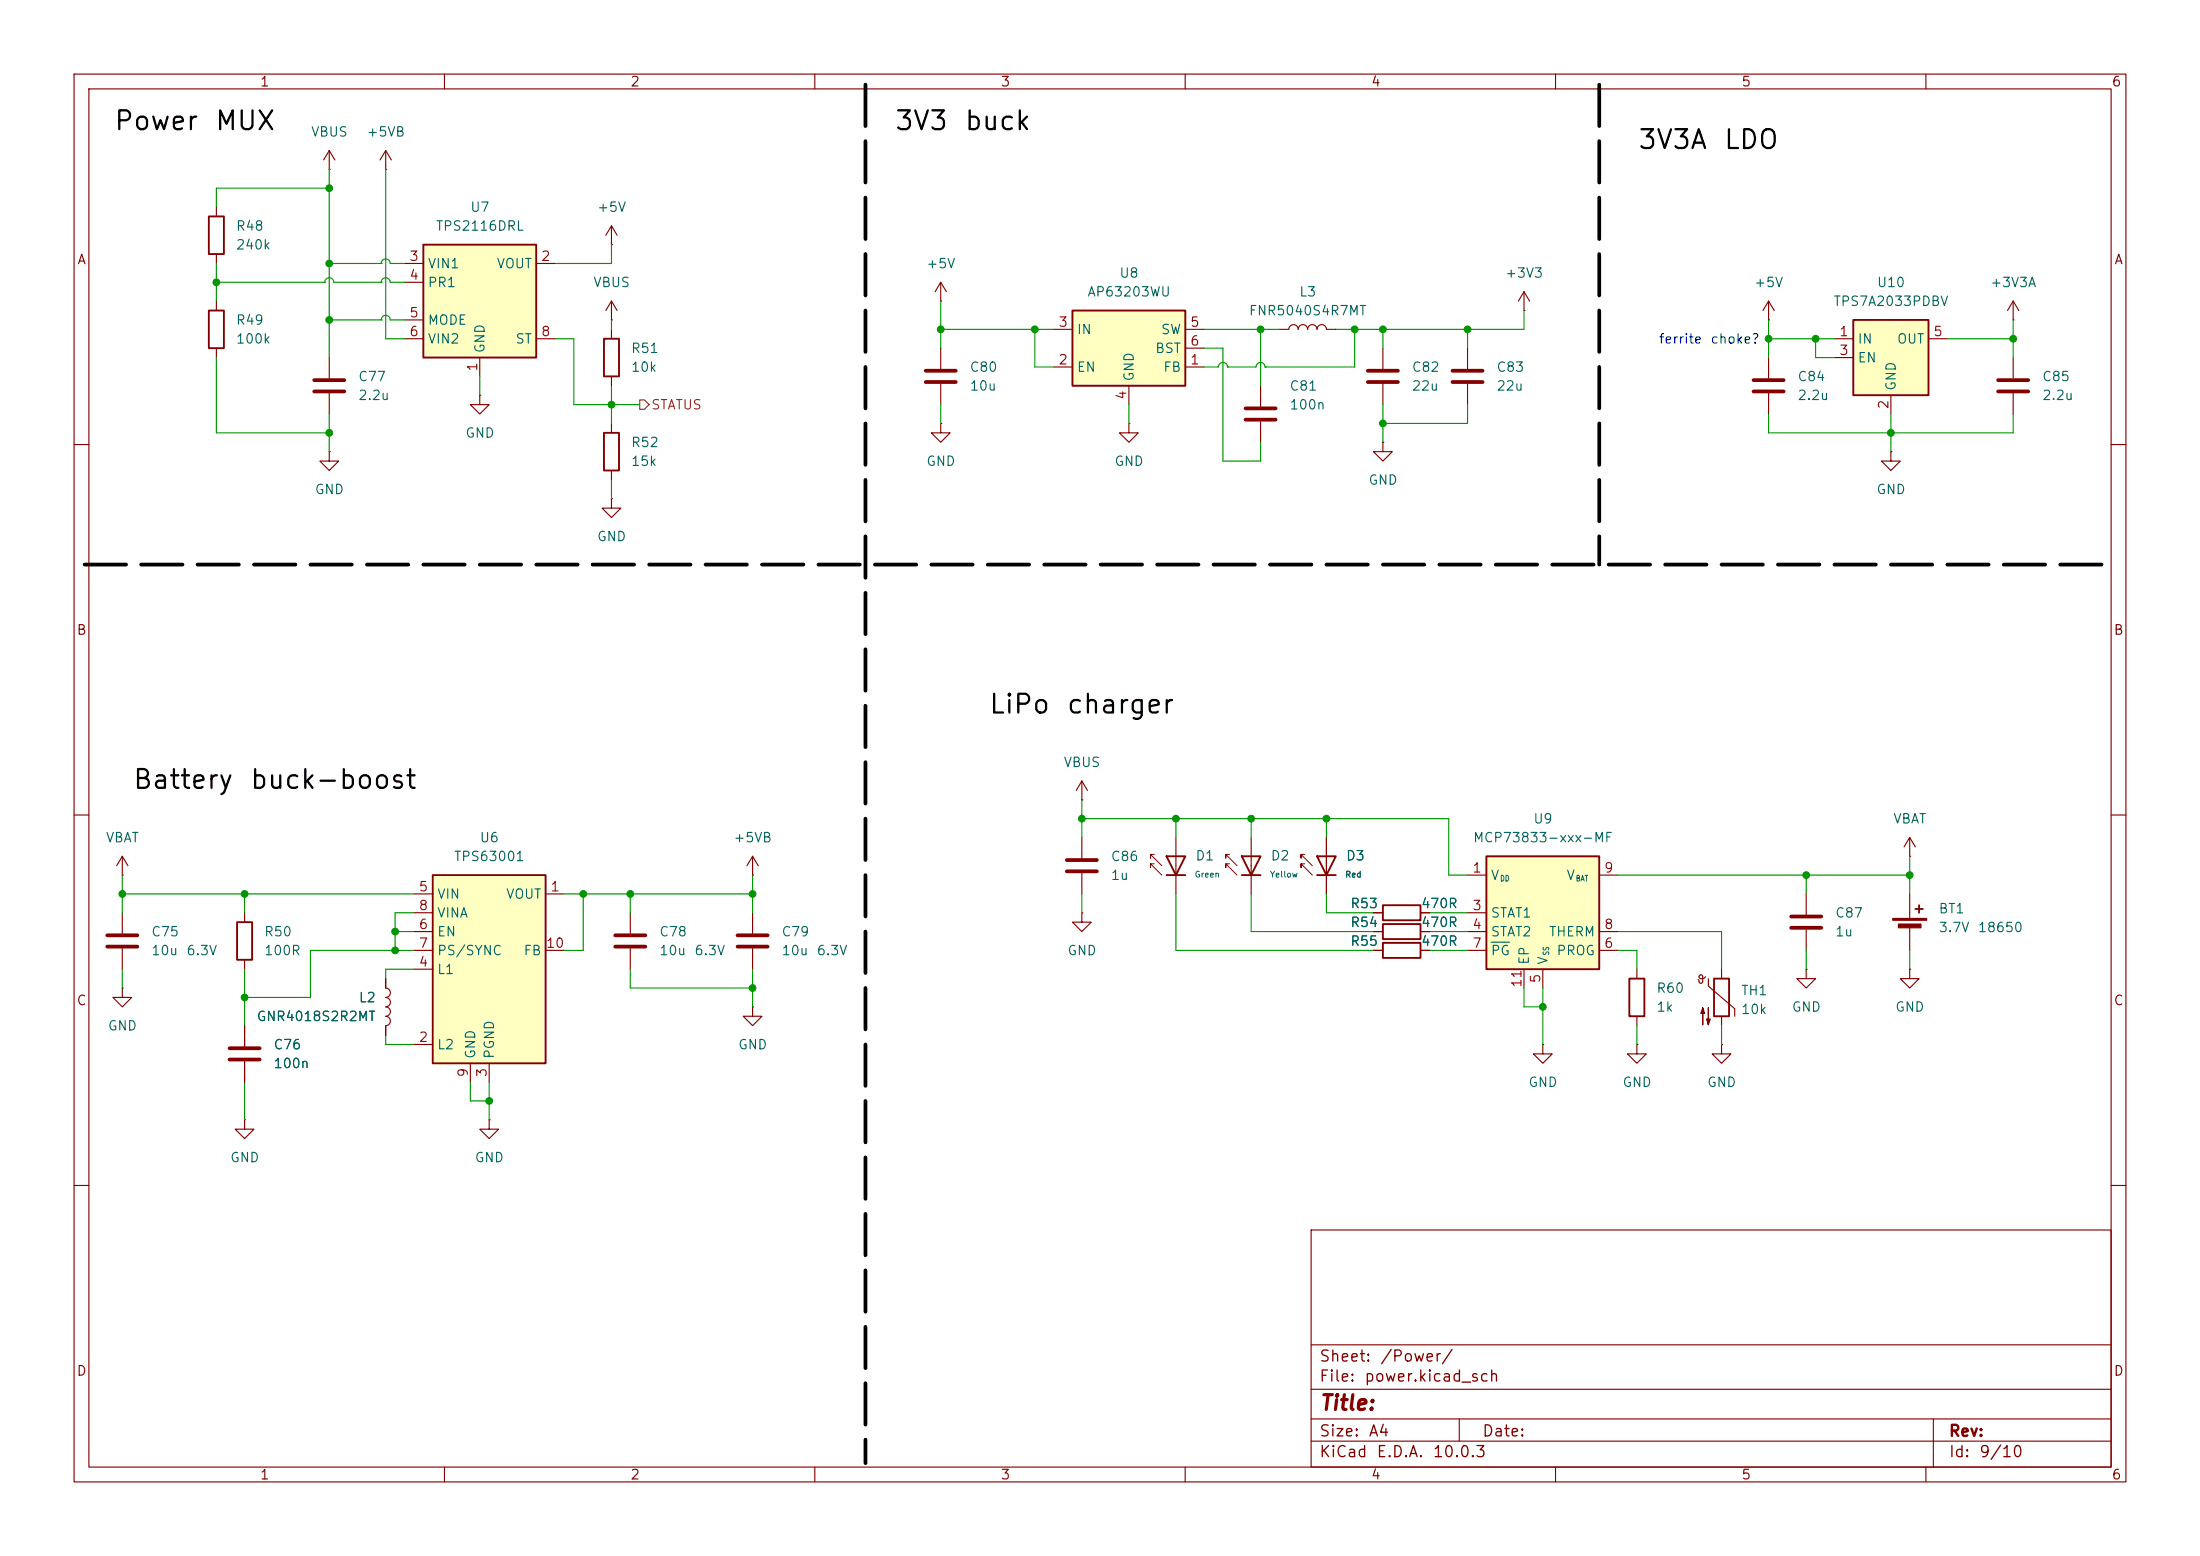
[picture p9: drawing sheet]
<svg xmlns="http://www.w3.org/2000/svg" width="297mm" height="210mm" viewBox="0 0 297 210" stroke-linecap="round" stroke-linejoin="round" font-family="sans-serif">
<g fill="none" stroke="#840000" stroke-width=".15">
<path d="M10 10h277v190h-277zM12 12h273v186h-273zM60 10v2M110 10v2M160 10v2M210 10v2M260 10v2M127 38.1v2.5M127 38.1l-.8 1.3M127 38.1l.8 1.3M205.7 39.4l-.7 1.2M205.7 39.4l.8 1.2"/>
<path d="M205.7 39.4v2.5M82.5 44.5v1.2M82.5 50.8v1.3M127 40.6h.1M127 47v2.8M127 51.8v2.8M205.7 41.9h.1M271.8 48.3v2.8M271.8 53.1v2.8M10 60h2M255.3 61v1.2h1.2l-1.2 1.3-1.3-1.3h1.3M255.3 61h.1"/>
<path d="M285 60h2M10 110h2M158.7 113v7.7M285 110h2M10 160h2M177 166h108v32h-108zM285 160h2M60 198v2M110 198v2M160 198v2M177 194.5h108M177 191.5h108"/>
<path d="M177 187.5h108M177 181.5h108M197 191.5v3M210 198v2M260 198v2M261 191.5v6.5"/>
</g>
<path d="M81.5 45.7h2.1v5.1h-2.1zM157.5 115.6h2.5l-1.3 2.5zM157.5 118.1h2.5" fill="none" stroke="#840000" stroke-width=".25"/>
<path d="M125 50h4M125 51.6h4M269.7 51.3h4.1M269.7 52.8h4.1" fill="none" stroke="#840000" stroke-width=".51"/>
<path d="M155.8 115.3h-.5v.5v-.5l1.5 1.5M155.8 116.6h-.5v.5v-.5l1.5 1.5" fill="none" stroke="#840000" stroke-width=".14"/>
<path d="M57.1 33h15.3v15.3h-15.3z" fill="#ffffc2"/>
<path d="M57.1 33h15.3v15.3h-15.3z" fill="none" stroke="#840000" stroke-width=".25"/>
<g fill="none" stroke="#840000" stroke-width=".15">
<path d="M54.6 35.6h2.5M54.6 38.1h2.5M72.4 35.6h2.5M54.6 43.2h2.5M54.6 45.7h2.5M64.8 53.3v1.3h1.2l-1.2 1.3-1.3-1.3h1.3M64.8 53.3h.1M64.8 48.3v2.5M72.4 45.7h2.5M238.8 43.2h.1M238.8 40.6l-.8 1.3M238.8 40.6l.7 1.3"/>
<path d="M238.8 40.6v2.6M16.5 123.2v2.8M16.5 128v2.8"/>
</g>
<path d="M14.5 126.2h4M14.5 127.8h4" fill="none" stroke="#840000" stroke-width=".51"/>
<path d="M58.4 118.1h15.3v25.4h-15.3z" fill="#ffffc2"/>
<path d="M58.4 118.1h15.3v25.4h-15.3z" fill="none" stroke="#840000" stroke-width=".25"/>
<path d="M55.9 120.7h2.5M55.9 130.8h2.5M55.9 125.7h2.5M55.9 128.3h2.5M55.9 123.2h2.5M73.7 120.7h2.5M73.7 128.3h2.5M55.9 141h2.5M63.5 143.5v2.6M66 143.5v2.6" fill="none" stroke="#840000" stroke-width=".15"/>
<path d="M250.2 43.2h10.1v10.1h-10.1z" fill="#ffffc2"/>
<path d="M28.2 29.2h2v5.1h-2zM28.2 41.9h2v5.1h-2zM81.5 58.4h2.1v5.1h-2.1zM250.2 43.2h10.1v10.1h-10.1zM167.6 115.6h2.6l-1.3 2.5zM167.6 118.1h2.6M177.8 115.6h2.5l-1.2 2.5zM177.8 118.1h2.5" fill="none" stroke="#840000" stroke-width=".25"/>
<g fill="none" stroke="#840000" stroke-width=".15">
<path d="M29.2 27.9v1.3M29.2 34.3v1.3M44.4 22.9h.1M44.4 20.3l-.7 1.3M44.4 20.3l.8 1.3M44.4 20.3v2.6M52.1 22.9h.1M52.1 20.3l-.8 1.3M52.1 20.3l.7 1.3M52.1 20.3v2.6M82.5 33h.1M82.5 30.5v2.5"/>
<path d="M82.5 30.5l-.7 1.3M82.5 30.5l.8 1.3M29.2 40.6v1.3M29.2 47v1.3M82.5 43.2h.1M82.5 40.6v2.6M82.5 57.2v1.2M82.5 40.6l-.7 1.3M82.5 40.6l.8 1.3M127 57.2v1.2h1.3l-1.3 1.3-1.3-1.3h1.3M127 57.2h.1M238.8 48.3v2.8"/>
<path d="M238.8 53.1v2.8M247.6 45.7h2.6M247.6 48.3h2.6M255.3 53.3v2.6M260.3 45.7h2.6M271.8 43.2h.1M271.8 40.6l-.8 1.3M271.8 40.6l.7 1.3M271.8 40.6v2.6M44.4 61v1.2h1.3l-1.3 1.3-1.2-1.3h1.2M44.4 61h.1M82.5 67.3v1.3h1.3l-1.3 1.3-1.2-1.3h1.2"/>
<path d="M82.5 67.3h.1M82.5 63.5v1.3M101.6 118.1h.1M101.6 115.6l-.8 1.2M101.6 115.6l.8 1.2M101.6 115.6v2.5M146 113v2.8M146 117.9v2.8M168.9 113v7.7M179.1 113v7.7M16.5 133.4v1.2h1.3l-1.3 1.3-1.3-1.3h1.3M16.5 133.4h.1"/>
<path d="M33 138.4v2.8M101.6 135.9v1.3h1.3l-1.3 1.2-1.3-1.2h1.3M101.6 135.9h.1M101.6 123.2v2.8M101.6 128v2.8M146 123.2v1.3h1.3l-1.3 1.2-1.2-1.2h1.2M146 123.2h.1M257.8 130.8v1.3h1.3l-1.3 1.3-1.3-1.3h1.3M257.8 130.8h.1M33 143.3v2.8"/>
</g>
<path d="M236.7 51.3h4.1M236.7 52.8h4.1M144 116.1h4.1M144 117.6h4.1M99.6 126.2h4M99.6 127.8h4M31 141.5h4.1M31 143h4.1" fill="none" stroke="#840000" stroke-width=".51"/>
<path d="M166 115.3h-.5v.5v-.5l1.5 1.5M166 116.6h-.5v.5v-.5l1.5 1.5M176.1 115.3h-.5v.5v-.5l1.6 1.5M176.1 116.6h-.5v.5v-.5l1.6 1.5" fill="none" stroke="#840000" stroke-width=".14"/>
<path d="M144.8 41.9h15.2v10.2h-15.2z" fill="#ffffc2"/>
<path d="M144.8 41.9h15.2v10.2h-15.2zM186.7 124.7h5.1v2h-5.1zM186.7 122.2h5.1v2h-5.1zM186.7 127.3h5.1v2h-5.1zM220 132.1h2v5.1h-2zM231.4 132.1h2v5.1h-2z" fill="none" stroke="#840000" stroke-width=".25"/>
<g fill="none" stroke="#840000" stroke-width=".15">
<path d="M44.4 48.3v2.8M44.4 53.1v2.8M142.2 49.5h2.6M142.2 44.5h2.6M152.4 57.2v1.2h1.3l-1.3 1.3-1.3-1.3h1.3M152.4 57.2h.1M152.4 52.1v2.5M160 49.5h2.6M160 44.5h2.6M160 47h2.6M170.2 52.1v2.8M170.2 56.9v2.8"/>
<path d="M172.7 44.5h1.3a.64 .64 0 0 1 .6-.7 .64 .64 0 0 1 .7 .7 .64 .64 0 0 1 .6-.7 .64 .64 0 0 1 .6 .7 .64 .64 0 0 1 .7-.7 .64 .64 0 0 1 .6 .7 .64 .64 0 0 1 .6-.7 .64 .64 0 0 1 .7 .7h1.2M186.7 59.7v1.3h1.3l-1.3 1.2-1.3-1.2h1.3M186.7 59.7h.1M186.7 47v2.8M186.7 51.8v2.8M198.1 47v2.8M198.1 51.8v2.8M16.5 118.1h.1M16.5 115.6l-.8 1.2M16.5 115.6l.8 1.2M16.5 115.6v2.5M146 108h.1"/>
<path d="M146 105.4l-.7 1.3M146 105.4l.8 1.3M146 105.4v2.6M257.8 115.6h.1M257.8 113l-.8 1.3M257.8 113l.8 1.3M257.8 113v2.6M185.4 125.7h1.3M185.4 123.2h1.3M185.4 128.3h1.3M191.8 125.7h1.2M191.8 123.2h1.2"/>
<path d="M191.8 128.3h1.2M221 130.8v1.3M221 137.2v1.2M229.6 132.1l-.2-.1v-.2v-.1l.2-.1h.2l.1 .2v.7l-.2 .2-.3-.1v-.3l-.2-.1M230.3 131.8l-.3 .3h-.4M230.6 132.1v1l3.6 3v1.1M232.4 130.8v1.3M232.4 137.2v1.2M33 151.1v1.3h1.3l-1.3 1.3-1.3-1.3h1.3M33 151.1h.1M208.3 141v1.2h1.2l-1.2 1.3-1.3-1.3h1.3M208.3 141h.1"/>
<path d="M221 141v1.2h1.2l-1.2 1.3-1.3-1.3h1.3M221 141h.1M232.4 141v1.2h1.3l-1.3 1.3-1.3-1.3h1.3M232.4 141h.1"/>
</g>
<path d="M42.4 51.3h4.1M42.4 52.8h4.1M168.1 55.1h4.1M168.1 56.6h4.1M184.7 50h4M184.7 51.6h4M196.1 50h4.1M196.1 51.6h4.1" fill="none" stroke="#840000" stroke-width=".51"/>
<g fill="#840000" stroke="#840000" stroke-width=".15">
<path d="M229.9 136l.2 .8h-.5l.3-.8v2.3z"/>
<path d="M230.6 136v2.3l-.2-.8h.5l-.3 .8z"/>
</g>
<path d="M200.7 115.6h15.2v15.2h-15.2z" fill="#ffffc2"/>
<path d="M200.7 115.6h15.2v15.2h-15.2zM32 124.5h2v5h-2zM258.6 122.7h1M259.1 122.2v1" fill="none" stroke="#840000" stroke-width=".25"/>
<g fill="none" stroke="#840000" stroke-width=".15">
<path d="M179.1 113v7.7M198.1 118.1h2.6M215.9 118.1h2.5M33 123.2v1.3M33 129.5v1.3M33 138.4v2.8M52.1 135.9a.64 .64 0 0 1 .6 .6 .64 .64 0 0 1-.6 .7 .63 .63 0 0 1 .6 .6 .63 .63 0 0 1-.6 .6v1.3M52.1 132.1v1.3a.64 .64 0 0 1 .6 .6 .64 .64 0 0 1-.6 .6 .63 .63 0 0 1 .6 .7 .63 .63 0 0 1-.6 .6M85.1 123.2v2.8M85.1 128v2.8M185.4 123.2h1.3M185.4 125.7h1.3"/>
<path d="M185.4 128.3h1.3M191.8 123.2h1.2M191.8 125.7h1.2M191.8 128.3h1.2M198.1 123.2h2.6M198.1 125.7h2.6M198.1 128.3h2.6M205.7 130.8v2.6M208.3 130.8v2.6M215.9 125.7h2.5M215.9 128.3h2.5M243.8 130.8v1.3h1.3l-1.3 1.3-1.2-1.3h1.2"/>
<path d="M243.8 130.8h.1M243.8 120.7v2.7M243.8 125.5v2.8M257.8 120.7v3.3M257.8 125v3.3M33 143.3v2.8M66 151.1v1.3h1.3l-1.3 1.3-1.2-1.3h1.2M66 151.1h.1"/>
</g>
<path d="M201.3 127.2h2.5" fill="none" stroke="#006464" stroke-width=".15"/>
<g fill="#840000" stroke="#840000" stroke-width=".15">
<path d="M255.5 124h4.6v.2h-4.6z"/>
<path d="M256.3 124.7h3v.5h-3z"/>
</g>
<path d="M83.1 126.2h4M83.1 127.8h4M241.8 123.7h4.1M241.8 125.2h4.1" fill="none" stroke="#840000" stroke-width=".51"/>
<path d="M86.4 54h.6l.6 .6-.6 .6h-.6z" fill="none" stroke="#725600" stroke-width=".15"/>
<path d="M116.8 11.4v186.1M215.9 11.4v64.8M11.4 76.2h273.1" fill="none" stroke="#000" stroke-width=".51" stroke-dasharray="5.6 2"/>
<g fill="none" stroke="#009600" stroke-width=".15">
<path d="M29.2 35.6v5M29.2 38.1h14.6M43.8 38.1h.1M43.8 38.1a.61 .61 0 0 1 .6-.6 .61 .61 0 0 1 .7 .6h6.4M44.4 22.9v25.4M44.4 25.4h-15.2v2.5M44.4 35.6h7.1M51.5 38.1h.1M51.5 38.1a.61 .61 0 0 1 .6-.6 .61 .61 0 0 1 .6 .6h1.9M51.5 35.6h.1M51.5 35.6a.61 .61 0 0 1 .6-.6 .61 .61 0 0 1 .6 .6h1.9M52.1 22.9v22.8h2.5"/>
<path d="M82.5 33v2.6h-7.6M29.2 48.3v10.1h15.2M44.4 55.9v5.1M44.4 43.2h7.1M51.5 43.2h.1M51.5 43.2a.61 .61 0 0 1 .6-.6 .61 .61 0 0 1 .6 .6h1.9M64.8 50.8v2.5M74.9 45.7h2.6v8.9h8.9M82.5 43.2v1.3M82.5 52.1v5.1M127 44.5h15.2M127 40.6v6.4"/>
<path d="M127 54.6v2.6M139.7 44.5v5h2.5M152.4 54.6v2.6M162.6 49.5h1.9a.61 .61 0 0 1 .6-.6 .61 .61 0 0 1 .6 .6M162.6 44.5h10.1M162.6 47h2.5v15.2h5.1v-2.5M165.7 49.5h3.9a.61 .61 0 0 1 .6-.6 .61 .61 0 0 1 .6 .6M165.7 49.5h.1M170.2 44.5v7.6M170.8 49.5h.1M182.9 44.5v5h-12.1M186.7 44.5v2.5"/>
<path d="M186.7 54.6v5.1M198.1 54.6v2.6h-11.4M198.1 44.5v2.5M205.7 41.9v2.6h-25.4M238.8 45.7h8.8M238.8 43.2v5.1M238.8 55.9v2.5h33v-2.5M245.1 45.7v2.6h2.5M255.3 55.9v5.1M262.9 45.7h8.9M271.8 43.2v5.1M82.5 64.8v2.5"/>
<path d="M16.5 118.1v5.1M101.6 118.1v5.1M146 110.5h49.6v7.6h2.5M146 108v5M158.7 110.5v2.5M168.9 110.5v2.5M179.1 110.5v2.5M218.4 118.1h39.4M243.8 118.1v2.6M257.8 115.6v5.1M16.5 130.8v2.6M16.5 120.7h39.4"/>
<path d="M33 120.7v2.5M33 130.8v7.6M52.1 139.7v1.3h3.8M53.3 125.7h2.6M55.9 128.3h-14v6.3h-8.9M55.9 130.8h-3.8v1.3M55.9 123.2h-2.6v5.1M76.2 120.7h25.4M78.7 120.7v7.6h-2.5M85.1 120.7v2.5M85.1 130.8v2.6h16.5M101.6 130.8v5.1"/>
<path d="M146 120.7v2.5M158.7 120.7v7.6h26.7M168.9 120.7v5h16.5M179.1 120.7v2.5h6.3M193 125.7h5.1M193 128.3h5.1M193 123.2h5.1M205.7 133.4v2.5h2.6M208.3 133.4v7.6M218.4 125.7h14v5.1M218.4 128.3h2.6v2.5M221 138.4v2.6"/>
<path d="M232.4 138.4v2.6M243.8 128.3v2.5M257.8 128.3v2.5M33 146.1v5M63.5 146.1v2.5h2.5M66 146.1v5"/>
</g>
<g fill="#009600" stroke="#009600" stroke-width=".14">
<circle cx="127" cy="44.5" r=".46"/>
<circle cx="44.4" cy="35.6" r=".46"/>
<circle cx="82.5" cy="54.6" r=".46"/>
<circle cx="179.1" cy="110.5" r=".46"/>
<circle cx="168.9" cy="110.5" r=".46"/>
<circle cx="158.7" cy="110.5" r=".46"/>
<circle cx="245.1" cy="45.7" r=".46"/>
<circle cx="238.8" cy="45.7" r=".46"/>
<circle cx="271.8" cy="45.7" r=".46"/>
<circle cx="198.1" cy="44.5" r=".46"/>
<circle cx="255.3" cy="58.4" r=".46"/>
<circle cx="33" cy="120.7" r=".46"/>
<circle cx="16.5" cy="120.7" r=".46"/>
<circle cx="44.4" cy="25.4" r=".46"/>
<circle cx="33" cy="134.6" r=".46"/>
<circle cx="44.4" cy="58.4" r=".46"/>
<circle cx="44.4" cy="43.2" r=".46"/>
<circle cx="29.2" cy="38.1" r=".46"/>
<circle cx="146" cy="110.5" r=".46"/>
<circle cx="139.7" cy="44.5" r=".46"/>
<circle cx="170.2" cy="44.5" r=".46"/>
<circle cx="186.7" cy="57.2" r=".46"/>
<circle cx="182.9" cy="44.5" r=".46"/>
<circle cx="186.7" cy="44.5" r=".46"/>
<circle cx="243.8" cy="118.1" r=".46"/>
<circle cx="257.8" cy="118.1" r=".46"/>
<circle cx="208.3" cy="135.9" r=".46"/>
<circle cx="101.6" cy="120.7" r=".46"/>
<circle cx="101.6" cy="133.4" r=".46"/>
<circle cx="66" cy="148.6" r=".46"/>
<circle cx="53.3" cy="128.3" r=".46"/>
<circle cx="53.3" cy="125.7" r=".46"/>
<circle cx="85.1" cy="120.7" r=".46"/>
<circle cx="78.7" cy="120.7" r=".46"/>
</g>
<g font-size="2.5">
<text x="15.2" y="18.2">Power</text>
<text x="28.9" y="18.2">MUX</text>
<text x="120.6" y="18.2">3V3</text>
<text x="130" y="18.2">buck</text>
<text x="221" y="20.7">3V3A</text>
<text x="232.6" y="20.7">LDO</text>
<text x="133.3" y="96.9">LiPo</text>
<text x="143.8" y="96.9">charger</text>
<text x="17.8" y="107.1">Battery</text>
<text x="33.6" y="107.1">buck-boost</text>
</g>
<text font-size="2" fill="#840000" x="178" y="190.8">Title:</text>
<g font-size="1.5" fill="#840000">
<text x="178" y="184.2">Sheet:</text>
<text x="186.2" y="184.2">/Power/</text>
<text x="178" y="186.9">File:</text>
<text x="184.1" y="186.9">power.kicad_sch</text>
<text x="178" y="197.1">KiCad</text>
<text x="178" y="194.3">Size:</text>
<text x="184.7" y="194.3">A4</text>
<text x="185.7" y="197.1">E.D.A.</text>
<text x="193.3" y="197.1">10.0.3</text>
<text x="200" y="194.3">Date:</text>
<text x="263" y="194.3">Rev:</text>
<text x="263" y="197.1">Id:</text>
<text x="267.1" y="197.1">9/10</text>
</g>
<g font-size="1.3" fill="#840000">
<text x="35" y="12">1</text>
<text x="85" y="12">2</text>
<text x="135" y="12">3</text>
<text x="185" y="12">4</text>
<text x="235" y="12">5</text>
<text x="285" y="12">6</text>
<text x="10.3" y="36">A</text>
<text x="285.3" y="36">A</text>
<text x="10.3" y="86">B</text>
<text x="285.3" y="86">B</text>
<text x="10.3" y="136">C</text>
<text x="285.3" y="136">C</text>
<text x="10.3" y="186">D</text>
<text x="285.3" y="186">D</text>
<text x="35" y="200">1</text>
<text x="85" y="200">2</text>
<text x="135" y="200">3</text>
<text x="185" y="200">4</text>
<text x="235" y="200">5</text>
<text x="285" y="200">6</text>
</g>
<g font-size="1.3" fill="#006464">
<text x="41.9" y="18.8">VBUS</text>
<text x="49.4" y="18.8">+5VB</text>
<text x="63.4" y="28.9">U7</text>
<text x="80.5" y="28.9">+5V</text>
<text x="31.8" y="31.5">R48</text>
<text x="31.8" y="34">240k</text>
<text x="58.7" y="31.5">TPS2116DRL</text>
<text x="57.7" y="36.5">VIN1</text>
<text x="57.7" y="39.1">PR1</text>
<text x="67" y="36.5">VOUT</text>
<text x="80" y="39.1">VBUS</text>
<text x="125" y="36.5">+5V</text>
<text x="146.7" y="40.3">AP63203WU</text>
<text x="151" y="37.8">U8</text>
<text x="175.3" y="40.3">L3</text>
<text x="203.1" y="37.8">+3V3</text>
<text x="236.7" y="39.1">+5V</text>
<text x="247.4" y="41.6">TPS7A2033PDBV</text>
<text x="253.3" y="39.1">U10</text>
<text x="268.6" y="39.1">+3V3A</text>
<text x="31.8" y="44.2">R49</text>
<text x="31.8" y="46.7">100k</text>
<text x="57.7" y="44.2">MODE</text>
<text x="57.7" y="46.7">VIN2</text>
<text x="65.7" y="47.8" transform="rotate(-90 65.7 47.8)">GND</text>
<text x="69.5" y="46.7">ST</text>
<text x="85.1" y="48">R51</text>
<text x="145.3" y="45.4">IN</text>
<text x="155.9" y="48">BST</text>
<text x="156.6" y="45.4">SW</text>
<text x="168.5" y="42.9">FNR5040S4R7MT</text>
<text x="250.7" y="46.7">IN</text>
<text x="256" y="46.7">OUT</text>
<text x="48.3" y="51.8">C77</text>
<text x="85.1" y="50.5">10k</text>
<text x="130.8" y="50.5">C80</text>
<text x="130.8" y="53">10u</text>
<text x="145.3" y="50.5">EN</text>
<text x="153.4" y="51.6" transform="rotate(-90 153.4 51.6)">GND</text>
<text x="157" y="50.5">FB</text>
<text x="174" y="53">C81</text>
<text x="190.5" y="50.5">C82</text>
<text x="190.5" y="53">22u</text>
<text x="201.9" y="50.5">C83</text>
<text x="201.9" y="53">22u</text>
<text x="242.6" y="51.8">C84</text>
<text x="250.7" y="49.2">EN</text>
<text x="256.2" y="52.8" transform="rotate(-90 256.2 52.8)">GND</text>
<text x="275.6" y="51.8">C85</text>
<text x="48.3" y="54.3">2.2u</text>
<text x="62.7" y="59.4">GND</text>
<text x="174" y="55.6">100n</text>
<text x="242.6" y="54.3">2.2u</text>
<text x="275.6" y="54.3">2.2u</text>
<text x="85.1" y="63.2">15k</text>
<text x="85.1" y="60.7">R52</text>
<text x="125" y="63.2">GND</text>
<text x="150.4" y="63.2">GND</text>
<text x="184.7" y="65.7">GND</text>
<text x="42.4" y="67">GND</text>
<text x="253.2" y="67">GND</text>
<text x="80.5" y="73.4">GND</text>
<text x="143.5" y="103.8">VBUS</text>
<text x="206.9" y="111.5">U9</text>
<text x="255.5" y="111.5">VBAT</text>
<text x="14.2" y="114">VBAT</text>
<text x="61.2" y="116.5">TPS63001</text>
<text x="64.7" y="114">U6</text>
<text x="98.9" y="114">+5VB</text>
<text x="149.9" y="119.1">1u</text>
<text x="149.9" y="116.5">C86</text>
<text x="161.3" y="116.4">D1</text>
<text x="171.5" y="116.4">D2</text>
<text x="181.6" y="116.4">D3</text>
<text x="198.8" y="114">MCP73833-xxx-MF</text>
<text x="201.2" y="119.1">V</text>
<text x="211.4" y="119.1">V</text>
<text x="58.9" y="121.6">VIN</text>
<text x="58.9" y="124.2">VINA</text>
<text x="68.2" y="121.6">VOUT</text>
<text x="182.2" y="125.4">R54</text>
<text x="182.2" y="122.9">R53</text>
<text x="191.8" y="125.4">470R</text>
<text x="191.8" y="122.9">470R</text>
<text x="201.2" y="124.2">STAT1</text>
<text x="247.7" y="124.2">C87</text>
<text x="261.6" y="123.6">BT1</text>
<text x="20.3" y="126.7">C75</text>
<text x="20.3" y="129.2">10u</text>
<text x="25.1" y="129.2">6.3V</text>
<text x="35.6" y="129.2">100R</text>
<text x="35.6" y="126.7">R50</text>
<text x="58.9" y="131.8">L1</text>
<text x="58.9" y="126.7">EN</text>
<text x="58.9" y="129.2">PS/SYNC</text>
<text x="70.6" y="129.2">FB</text>
<text x="88.9" y="126.7">C78</text>
<text x="88.9" y="129.2">10u</text>
<text x="93.6" y="129.2">6.3V</text>
<text x="105.4" y="126.7">C79</text>
<text x="105.4" y="129.2">10u</text>
<text x="110.2" y="129.2">6.3V</text>
<text x="144" y="129.2">GND</text>
<text x="182.2" y="128">R55</text>
<text x="191.8" y="128">470R</text>
<text x="201.2" y="126.7">STAT2</text>
<text x="201.2" y="129.2">PG</text>
<text x="206.7" y="130.3" transform="rotate(-90 206.7 130.3)">EP</text>
<text x="209" y="126.7">THERM</text>
<text x="209.3" y="130.3" transform="rotate(-90 209.3 130.3)">V</text>
<text x="210" y="129.2">PROG</text>
<text x="247.7" y="126.7">1u</text>
<text x="261.6" y="126.1">3.7V</text>
<text x="266.9" y="126.1">18650</text>
<text x="48.3" y="135.6">L2</text>
<text x="223.5" y="134.3">R60</text>
<text x="223.5" y="136.9">1k</text>
<text x="235" y="137.2">10k</text>
<text x="235" y="134.6">TH1</text>
<text x="241.8" y="136.9">GND</text>
<text x="255.8" y="136.9">GND</text>
<text x="14.5" y="139.4">GND</text>
<text x="34.6" y="138.1">GNR4018S2R2MT</text>
<text x="36.8" y="141.9">C76</text>
<text x="58.9" y="141.9">L2</text>
<text x="64.5" y="143" transform="rotate(-90 64.5 143)">GND</text>
<text x="67" y="143" transform="rotate(-90 67 143)">PGND</text>
<text x="99.6" y="141.9">GND</text>
<text x="36.8" y="144.5">100n</text>
<text x="206.2" y="147">GND</text>
<text x="218.9" y="147">GND</text>
<text x="230.4" y="147">GND</text>
<text x="31" y="157.2">GND</text>
<text x="64" y="157.2">GND</text>
</g>
<g font-size="1.3" fill="#a90000">
<text x="55.2" y="35.5">3</text>
<text x="73" y="35.5">2</text>
<text x="55.2" y="38.1">4</text>
<text x="55.2" y="43.2">5</text>
<text x="55.2" y="45.7">6</text>
<text x="73" y="45.7">8</text>
<text x="142.8" y="44.4">3</text>
<text x="160.6" y="44.4">5</text>
<text x="160.6" y="47">6</text>
<text x="248.2" y="45.7">1</text>
<text x="260.9" y="45.7">5</text>
<text x="64.7" y="50.2" transform="rotate(-90 64.7 50.2)">1</text>
<text x="142.8" y="49.5">2</text>
<text x="160.6" y="49.5">1</text>
<text x="248.2" y="48.2">3</text>
<text x="152.4" y="54" transform="rotate(-90 152.4 54)">4</text>
<text x="255.2" y="55.3" transform="rotate(-90 255.2 55.3)">2</text>
<text x="198.7" y="118.1">1</text>
<text x="216.5" y="118.1">9</text>
<text x="56.4" y="120.6">5</text>
<text x="56.4" y="125.7">6</text>
<text x="56.4" y="123.2">8</text>
<text x="74.2" y="120.6">1</text>
<text x="198.7" y="123.2">3</text>
<text x="198.7" y="125.7">4</text>
<text x="216.5" y="125.7">8</text>
<text x="56.4" y="130.8">4</text>
<text x="56.4" y="128.2">7</text>
<text x="73.6" y="128.2">10</text>
<text x="198.7" y="128.2">7</text>
<text x="216.5" y="128.2">6</text>
<text x="205.7" y="133.4" transform="rotate(-90 205.7 133.4)">11</text>
<text x="208.3" y="132.8" transform="rotate(-90 208.3 132.8)">5</text>
<text x="56.4" y="140.9">2</text>
<text x="63.5" y="145.5" transform="rotate(-90 63.5 145.5)">9</text>
<text x="66" y="145.5" transform="rotate(-90 66 145.5)">3</text>
</g>
<g font-size="1.3" fill="#0000c2">
<text x="223.8" y="46.7">ferrite</text>
<text x="230.8" y="46.7">choke?</text>
</g>
<text font-size="1.3" fill="#725600" x="87.8" y="55.6">STATUS</text>
<g font-size=".8" fill="#006464">
<text x="161.2" y="118.6">Green</text>
<text x="171.4" y="118.6">Yellow</text>
<text x="181.5" y="118.6">Red</text>
<text x="202.5" y="119.1">DD</text>
<text x="212.7" y="119.1">BAT</text>
<text x="209.3" y="129" transform="rotate(-90 209.3 129)">SS</text>
</g>
</svg>
